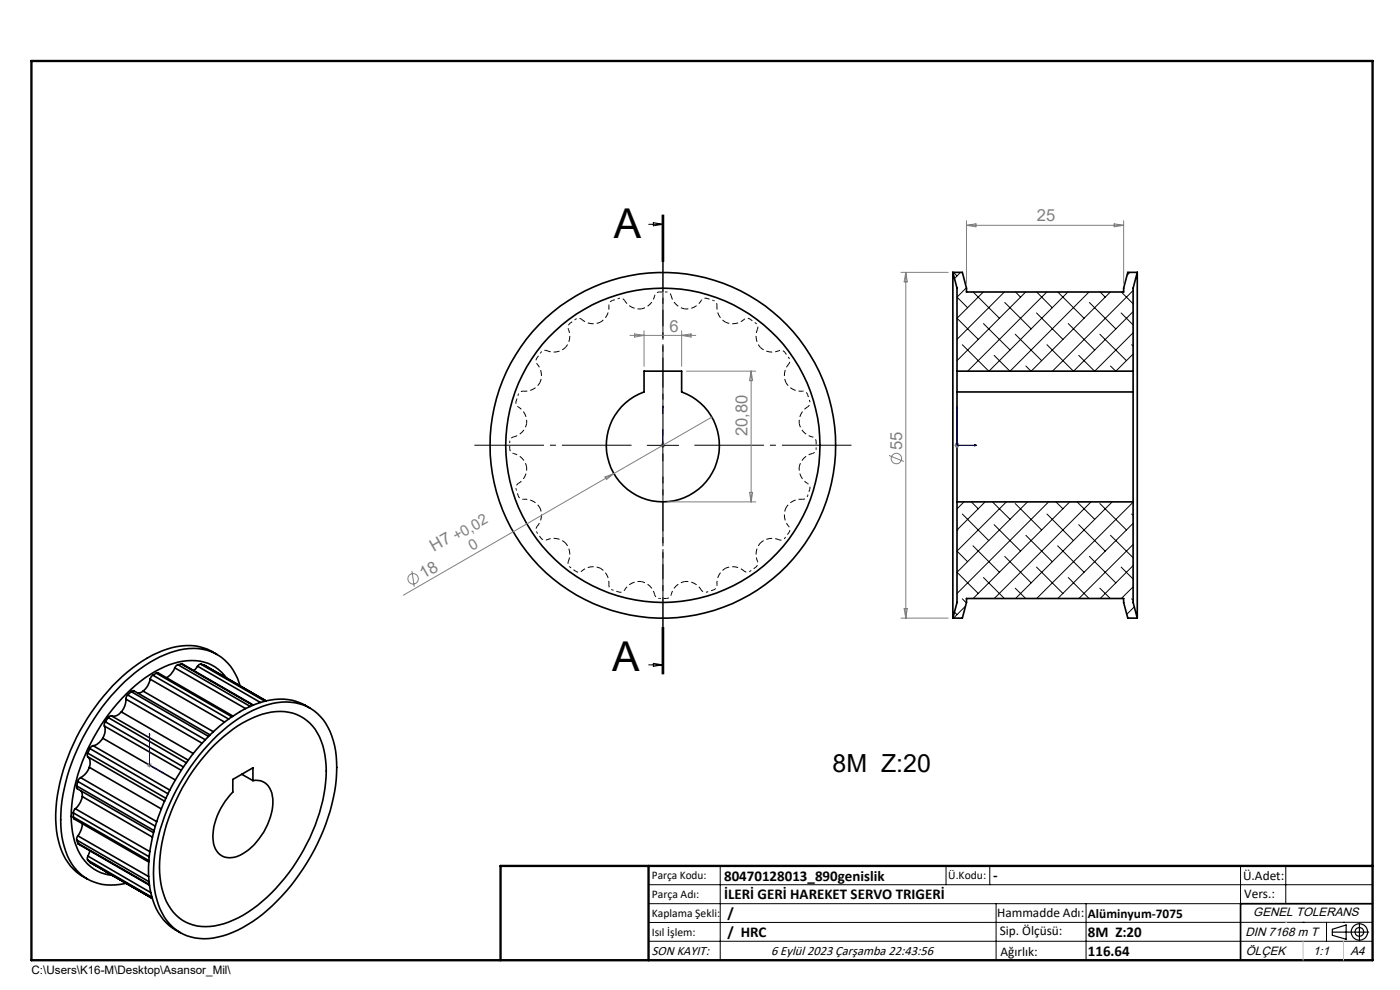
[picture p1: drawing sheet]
<svg xmlns="http://www.w3.org/2000/svg" width="297mm" height="210mm" viewBox="0 0 297 210" stroke-linecap="round" stroke-linejoin="round" font-family="sans-serif">
<g fill="none" stroke="#000" stroke-width=".21" stroke-dasharray="1.3 .6" stroke-dashoffset=".7" stroke-linecap="butt">
<path d="M113.9 75.9l.9-1.1M113.9 75.9a1.07 1.07 0 0 0 .1 1.3M116 74.4a1.07 1.07 0 0 0-1.2 .4M120.9 68.6l1.2-.9M120.9 68.6a1.07 1.07 0 0 0-.3 1.2M123.4 67.8a1.07 1.07 0 0 0-1.3-.1M129.9 63.7l1.4-.4M129.9 63.7a1.07 1.07 0 0 0-.7 1.2M132.5 63.8a1.07 1.07 0 0 0-1.2-.5M139.9 61.9h1.5M139.9 61.9a1.07 1.07 0 0 0-1 .9M142.4 62.8a1.07 1.07 0 0 0-1-.9"/>
<path d="M150 63.3l1.4 .4M150 63.3a1.07 1.07 0 0 0-1.2 .5M152.1 64.9a1.07 1.07 0 0 0-.7-1.2M159.2 67.7l1.1 .9M159.2 67.7a1.07 1.07 0 0 0-1.4 .1M160.7 69.8a1.07 1.07 0 0 0-.4-1.2M166.5 74.8l.9 1.1M166.5 74.8a1.07 1.07 0 0 0-1.3-.4M167.3 77.2a1.07 1.07 0 0 0 .1-1.3M108.1 95.2v-1.5M108.1 95.2a1.07 1.07 0 0 0 .9 1M109 92.7a1.07 1.07 0 0 0-.9 1"/>
<path d="M109.5 85.1l.4-1.4M109.5 85.1a1.07 1.07 0 0 0 .5 1.2M111.1 83a1.07 1.07 0 0 0-1.2 .7M171.3 86.3a1.07 1.07 0 0 0 .5-1.2M171.3 83.7a1.07 1.07 0 0 0-1.1-.7M171.3 83.7l.5 1.4M172.3 96.2a1.07 1.07 0 0 0 .8-1M173.1 93.7v1.5M173.1 93.7a1.07 1.07 0 0 0-.8-1M109.9 105.2l-.4-1.4M109.9 105.2a1.07 1.07 0 0 0 1.2 .7M110 102.6a1.07 1.07 0 0 0-.5 1.2"/>
<path d="M114 111.6a1.07 1.07 0 0 0-.1 1.4M114.8 114.1l-.9-1.1M114.8 114.1a1.07 1.07 0 0 0 1.2 .4M120.6 119a1.07 1.07 0 0 0 .3 1.3M165.2 114.5a1.07 1.07 0 0 0 1.3-.4M167.4 113l-.9 1.1M167.4 113a1.07 1.07 0 0 0-.1-1.4M170.2 105.9a1.07 1.07 0 0 0 1.1-.7M171.8 103.8a1.07 1.07 0 0 0-.5-1.2M171.8 103.8l-.5 1.4M122.1 121.2l-1.2-.9M122.1 121.2a1.07 1.07 0 0 0 1.3-.1"/>
<path d="M129.2 124a1.07 1.07 0 0 0 .7 1.1M131.3 125.6l-1.4-.5M131.3 125.6a1.07 1.07 0 0 0 1.2-.5M138.9 126.1a1.07 1.07 0 0 0 1 .8M141.4 126.9h-1.5M141.4 126.9a1.07 1.07 0 0 0 1-.8M148.8 125.1a1.07 1.07 0 0 0 1.2 .5M151.4 125.1l-1.4 .5M151.4 125.1a1.07 1.07 0 0 0 .7-1.1M157.8 121.1a1.07 1.07 0 0 0 1.4 .1M160.3 120.3l-1.1 .9M160.3 120.3a1.07 1.07 0 0 0 .4-1.3"/>
</g>
<g fill="none" stroke="#000" stroke-width=".21" stroke-dasharray="1.3 .6" stroke-dashoffset=".5" stroke-linecap="butt">
<path d="M114 77.2a3.7 3.7 0 0 1 .5 3.9M119.9 73.7a3.7 3.7 0 0 1-3.9 .7M120.6 69.8a3.7 3.7 0 0 1-.7 3.9M127.3 68.4a3.7 3.7 0 0 1-3.9-.6M129.2 64.9a3.7 3.7 0 0 1-1.9 3.5M136.1 65.5a3.7 3.7 0 0 1-3.6-1.7M138.9 62.8a3.7 3.7 0 0 1-2.8 2.7M145.2 65.5a3.7 3.7 0 0 1-2.8-2.7M148.8 63.8a3.7 3.7 0 0 1-3.6 1.7M153.9 68.4a3.7 3.7 0 0 1-1.8-3.5M157.8 67.8a3.7 3.7 0 0 1-3.9 .6M161.3 73.7a3.7 3.7 0 0 1-.6-3.9"/>
<path d="M165.2 74.4a3.7 3.7 0 0 1-3.9-.7M109 96.2a3.7 3.7 0 0 1 2.7 2.8M110 86.3a3.7 3.7 0 0 1 1.7 3.6M111.7 99a3.7 3.7 0 0 1-1.7 3.6M111.7 89.9a3.7 3.7 0 0 1-2.7 2.8M114.5 81.1a3.7 3.7 0 0 1-3.4 1.9M166.7 81.1a3.7 3.7 0 0 1 .6-3.9M169.6 89.9a3.7 3.7 0 0 1 1.7-3.6M169.6 99a3.7 3.7 0 0 1 2.7-2.8M170.2 83a3.7 3.7 0 0 1-3.5-1.9M172.3 92.7a3.7 3.7 0 0 1-2.7-2.8M111.1 105.9a3.7 3.7 0 0 1 3.4 1.8"/>
<path d="M114.5 107.7a3.7 3.7 0 0 1-.5 3.9M116 114.5a3.7 3.7 0 0 1 3.9 .6M119.9 115.1a3.7 3.7 0 0 1 .7 3.9M160.7 119a3.7 3.7 0 0 1 .6-3.9M161.3 115.1a3.7 3.7 0 0 1 3.9-.6M166.7 107.7a3.7 3.7 0 0 1 3.5-1.8M167.3 111.6a3.7 3.7 0 0 1-.6-3.9M171.3 102.6a3.7 3.7 0 0 1-1.7-3.6M123.4 121.1a3.7 3.7 0 0 1 3.9-.6M127.3 120.5a3.7 3.7 0 0 1 1.9 3.5M132.5 125.1a3.7 3.7 0 0 1 3.6-1.7M136.1 123.4a3.7 3.7 0 0 1 2.8 2.7"/>
<path d="M142.4 126.1a3.7 3.7 0 0 1 2.8-2.7M145.2 123.4a3.7 3.7 0 0 1 3.6 1.7M152.1 124a3.7 3.7 0 0 1 1.8-3.5M153.9 120.5a3.7 3.7 0 0 1 3.9 .6"/>
</g>
<g fill="none" stroke="#000" stroke-width=".35">
<path d="M202.1 57.8v73.3M202.1 57.8h2.1l.8 3.3v.8h33.4v-.8l.9-3.3h2M202.1 57.8l.9 3.3v22M241.3 57.8v73.3M241.3 57.8l-.9 3.3v22M136.6 78.7h8v4.4a12 12 0 0 1 5.7 18.5 12 12 0 0 1-19.3 0 12 12 0 0 1 5.6-18.5zM203 78.7h37.4M203 83.1v23.4M203 83.1h37.4M240.4 83.1v23.4M203 106.5h37.4M203 106.5v21.3l-.9 3.3"/>
<path d="M240.4 106.5v21.3l.9 3.3M46.1 138.8a11.3 11.3 0 0 0-10.6-1.1 31.7 31.7 0 0 0-14.4 11.1 43.1 43.1 0 0 0-9.3 23.8 15.8 15.8 0 0 0 3.8 11.8l1.3 1.1 1.7 1M202.1 131.1h2.1l.8-3.3v-.8h33.4v.8l.9 3.3h2M18.6 159.8l-.1 .5 .2 .2M18.6 159.8l16.6 9.5M19 158.8l-.4 1M19 158.8l16.6 9.6M19.8 158.2l-.4 .2-.4 .4M19.8 158.2l16.2 9.4M21.8 156.6a3.3 3.3 0 0 1-2 1.6M21.8 156.6l15.4 8.8M22.2 154a2.94 2.94 0 0 1-.4 2.6"/>
<path d="M22.2 154l16.3 9.4M22.3 153.1l-.2 .5 .1 .4M22.3 153.1l16.6 9.6M23 152.2l-.7 .9M23 152.2l16.5 9.6M23.7 151.9h-.4l-.3 .3M23.7 151.9l16.2 9.3M25.8 151a1.98 1.98 0 0 1-2.1 .9M25.8 151l15.2 8.8M26.7 148.3a4.2 4.2 0 0 1-.9 2.7M26.7 148.3l16.2 9.3M27.1 147.4l-.4 .9"/>
<path d="M27.1 147.4l16.4 9.5M27.8 146.7l.6-.2 16.2 9.4M27.8 146.7l-.7 .7M27.8 146.7l16.4 9.5M30.4 146.6l-.6 .3-.6 .1M30.4 146.6l14.9 8.6M31.9 144.1a4.4 4.4 0 0 1-1.5 2.5M31.9 144.1l15.7 9.1M32.4 143.2l-.5 .9M32.4 143.2l16.1 9.3M33.2 142.8h.4l15.8 9.1M33.2 142.8l-.8 .4"/>
<path d="M33.2 142.8l16 9.2M37.1 141.7a3.8 3.8 0 0 1-1.8 2M37.1 141.7l15 8.6M37.7 141l-.6 .7M37.7 141l15.4 8.9M38.5 140.9l15.3 8.7M38.5 140.9l-.8 .1M38.5 140.9l15.2 8.7M41.9 141.3l-.8 1M41.9 141.3l13.3 7.7M42.6 140.9l-.3 .1-.4 .3M42.6 140.9l.6 .1"/>
<path d="M42.6 140.9l13.6 7.9M43.2 141l13.3 7.7M43.2 141l.1 .1M45.5 158a23.4 23.4 0 0 1 12.1-6.9 9.3 9.3 0 0 1 10.9 7 25.7 25.7 0 0 1-1.2 15.7 39 39 0 0 1-15.8 20.4 14.4 14.4 0 0 1-10.5 2 9.8 9.8 0 0 1-6.7-7.8 29.5 29.5 0 0 1 3.1-18.7 41.4 41.4 0 0 1 8.1-11.7zM46.2 155.9a24.1 24.1 0 0 1 13.6-7 10 10 0 0 1 10.6 7.2 26.4 26.4 0 0 1-.4 16 44.8 44.8 0 0 1-16.4 23.4 17.3 17.3 0 0 1-12.2 3.5 10.2 10.2 0 0 1-8.1-8.1 29.4 29.4 0 0 1 1.6-17.7 47.2 47.2 0 0 1 11.3-17.3zM48 143.8a8.9 8.9 0 0 0-9.2-3.5 23.6 23.6 0 0 0-13 7.9 39.8 39.8 0 0 0-10.7 23.7 15.7 15.7 0 0 0 2.9 10.8 8.5 8.5 0 0 0 5.9 3M50.9 145.5a10.2 10.2 0 0 0-12.8-7.6 28.8 28.8 0 0 0-14.6 9.8 43.9 43.9 0 0 0-10.6 24.9 16.6 16.6 0 0 0 3.4 12.1 10.3 10.3 0 0 0 10.5 2.7M65.8 150.2a11.9 11.9 0 0 0-11.6-.8 33.6 33.6 0 0 0-14.3 12 41.2 41.2 0 0 0-8.4 23.8 14.6 14.6 0 0 0 4.4 11.1l2.3 1.5M15.6 173.3l.1 .4 15.8 9.1M15.6 172.4v.9M15.6 172.4l16 9.3M15.6 173.3l16 9.3"/>
<path d="M16 171.5l-.4 .9M16 171.5l15.8 9.1M16.3 166.7l.1 .6 16.2 9.3M16.3 178.2l.2 .7M16.3 166.7l16.4 9.5M16.3 178.2l15.3 8.8M16.5 177.3l-.2 .9M16.5 178.9l15.2 8.9M16.5 165.8l-.2 .9M16.5 165.8l16.4 9.5M16.5 177.3l15 8.6M16.5 178.9l15.2 8.7"/>
<path d="M17.1 165l-.4 .3-.2 .5M17.1 165l16.2 9.3M17.2 167.8l.3 1.2M17.5 169a4.6 4.6 0 0 1-1.5 2.5M17.5 174.7a4.4 4.4 0 0 1-1 2.6M17.5 169l14.8 8.6M18.7 160.5a2.13 2.13 0 0 1 .2 2.3M18.7 160.5l16.2 9.5M18.9 162.8a3.9 3.9 0 0 1-1.8 2.2M18.9 162.8l15.3 8.8M49.4 165.3l4.3-2.4v2.7a3.4 3.4 0 0 1 4.1 3.3 13.2 13.2 0 0 1-7.5 12.8 3.6 3.6 0 0 1-5.1-3.4 13.6 13.6 0 0 1 4.2-10.3zM51.3 164.2l2.4 1.4"/>
<path d="M18.6 182.4l.4 .5M18.6 182.4l13.6 7.9M18.7 181.6l-.2 .4 .1 .4M18.7 181.6l13.3 7.7M19 180.5l-.3 1.1M19 182.9l13.3 7.7M19 182.9h.1M22.3 184.8h.1M291.2 191.7h-28v12"/>
<circle cx="140.6" cy="94.5" r="36.7"/>
<circle cx="140.6" cy="94.5" r="33.3"/>
</g>
<g fill="none" stroke="#000" stroke-width=".21">
<path d="M137.6 47.6h3M138.6 47.2l2 .4-2 .3zM140.5 45.6v10M140.6 45.6v10M140.8 45.6v10M202.3 57.8l.7 .8M203.8 57.8l-1.3 1.3M239.7 57.8l-.6 .6M204.2 73.1l5.6 5.6M205 61.1l-2 1.9 2.3 2.3M206.4 61.9l5.6 5.6M208.6 61.9l-5.6 5.6 4.5 4.5"/>
<path d="M208.6 68.6l5.7 5.7M213.1 61.9l-10.1 10.1M213.1 64.2l5.7 5.6M215.4 70.9l5.6 5.6M215.4 61.9l1.1 1.1M217.6 61.9l-14.6 14.6M217.6 77.6l1.1 1.1M219.9 66.4l5.6 5.6M219.9 61.9l3.3 3.4M222.1 61.9l-16.8 16.8M224.4 61.9l5.6 5.6M226.6 61.9l-16.8 16.8"/>
<path d="M226.6 68.6l5.6 5.7M228.8 75.4l3.4 3.3M231 61.9l-16.7 16.8-3.4-3.3M231.1 64.2l5.6 5.6M233.3 70.9l5.7 5.6M233.4 61.9l1.1 1.1M235.5 61.9l-16.7 16.8M237.8 66.4l2.6 2.5M237.9 61.9l2.5 2.5M240.1 73.1l.3 .3M240.4 61.6l-17.1 17.1M240.4 66.1l-12.6 12.6-5.7-5.6"/>
<path d="M240.4 70.6l-8.2 8.1M240.4 75.1l-3.7 3.6-1.1-1.1M137.3 94.5h6.7M140.6 91.1v6.7M203 112.4h.1M204.2 109l5.6 5.7M204.5 106.5l-1.5 1.4M206.1 106.5l1.4 1.4M206.4 115.8l5.6 5.6M209 106.5l-6 5.9M210.5 106.5l3.8 3.7M210.9 111.3l5.6 5.6"/>
<path d="M213.1 118l5.7 5.6M213.5 106.5l-10.5 10.4 2.3 2.3M215.4 106.8l5.6 5.6M217.6 113.6l5.6 5.6M218 106.5l-15 14.9 4.5 4.5M222.1 109l5.6 5.7M222.5 106.5l-19.5 19.4M224 106.5l1.5 1.4M224.4 115.8l5.6 5.6M226.9 106.5l-20.5 20.5M228.5 106.5l3.7 3.7M228.8 111.3l5.7 5.6"/>
<path d="M231.1 118l5.6 5.6M231.5 106.5l-20.6 20.5M233.3 106.8l5.7 5.6M235.6 113.6l4.8 4.7M235.9 106.5l-20.5 20.5M240.1 109l.3 .4M240.4 106.5l-20.5 20.5M240.4 111l-16 16M240.4 115.5l-11.5 11.5M240.4 120l-7 7M140.5 133v10M140.6 133v10"/>
<path d="M140.8 133v10zM202.5 129.8l.5 .6M204.2 127l.8 .9M204.8 128.6l-2.5 2.5M208.6 122.5l4.5 4.5M215.4 124.8l2.2 2.2M219.9 120.3l5.6 5.6M226.6 122.5l4.4 4.5M233.3 124.8l2.2 2.2M237.8 120.3l2.6 2.5M240.1 127l.3 .3M240.4 124.5l-2.5 2.5"/>
<path d="M240.6 128.7l-1.6 1.6M137.6 141h3M138.6 140.7l2 .3-2 .3zM137.6 187.7h153.6M137.6 191.7h153.6M137.6 199.7h153.6M152.8 183.7v20M200.7 183.7v4M210 183.7v4M211.3 191.7v12M230.4 191.7v12M263.2 183.7v20"/>
<path d="M272.8 183.7v8M276.4 195.6h.1M281.4 195.6v4.1M285 195.6h.1M291.2 195.6l-153.6 .1"/>
</g>
<g fill="none" stroke="#808080" stroke-width=".21">
<path d="M191.1 57.8h10.1M192.2 57.8v73.3M192.2 57.8l.3 2h-.7zM205 46.8v13.3M205 47.8h33.4M205 47.8l2-.3v.6zM236.4 47.5l2 .3-2 .3zM238.4 46.8v13.3M133.6 71.1h14M134.6 70.8l2 .3-2 .4zM136.6 70.2v7.5M144.6 70.2v7.5"/>
<path d="M144.6 71.1l2-.3v.7zM145.6 78.7h14.7M159.3 78.7v27.8M159.3 78.7l.4 2h-.7zM140.1 94.5h1M140.3 94.1l.7 .7M140.6 94v1M141 94.1l-.7 .7M151 88.5l-20.8 12M188.6 96.6l3.1 1.3M202.5 94.5h1M202.7 94.1l.7 .7"/>
<path d="M203 94v1M203.4 94.1l-.7 .7M128.3 101.2l1.9-.7-1.5 1.2zM130.2 100.5l-44.6 25.8M141.6 106.5h18.7M159 104.4h.7l-.4 2.1zM87.4 121.1l.5 3.4M191.1 131.1h10.1M191.8 129.1h.7l-.3 2zM31.2 162.3h1M31.4 162l.7 .7M31.7 161.8v1"/>
<path d="M32.1 162l-.7 .7"/>
<circle cx="190.2" cy="97.3" r="1.1"/>
<circle cx="87.6" cy="122.8" r="1.1"/>
</g>
<g fill="none" stroke="#000" stroke-width=".25">
<path d="M282.6 197.7h7.8M282.6 197.1l3-.9v3l-3-.8zM288.4 195.8v3.8M106.2 203.7h185"/>
<circle cx="288.4" cy="197.7" r="1.74"/>
<circle cx="288.4" cy="197.7" r=".93"/>
</g>
<path d="M140.6 94.4v.2zM140.6 86.1v.5v-.5M140.6 94.5h.1M140.6 86.1v8.4M203 86.1l.1 .5h-.2zM203 86.1v8.4h4.2M206.8 94.4l.4 .1-.4 .1zM31.7 155.5v6.8l3 1.7M31.7 155.5l.1 .4-.2-.1zM34.4 163.8l.3 .2-.3-.1z" fill="none" stroke="#00f" stroke-width=".21"/>
<path d="M134 94.4h-33.4M140.6 87.8v-33.4M147.3 94.4h33.3M140.6 101.1v33.3" fill="none" stroke="#000" stroke-width=".21" stroke-dasharray="15.2 1.3 1.3 1.3" stroke-dashoffset=".5" stroke-linecap="butt"/>
<path d="M140.6 45.6v97.4" fill="none" stroke="#000" stroke-width=".21" stroke-dasharray="6.3 1.3 1.3 1.3" stroke-dashoffset=".2" stroke-linecap="butt"/>
<path d="M6.7 12.9h284.5v190.8h-284.5zM137.6 183.7v20M291.2 183.7h-185v20" fill="none" stroke="#000" stroke-width=".5"/>
<path d="M276.4 199.7v4M285 199.7v4" fill="none" stroke="#c0c0c0" stroke-width=".21"/>
<path d="M272.8 195.6h.1" fill="none" stroke="#c0c0c0" stroke-width=".25"/>
<g fill="#00f">
<path d="M140.6 94.4v.2zM140.6 86.1v.5z"/>
<path d="M34.4 163.8l.3 .2-.3-.1zM31.7 155.5l.1 .4-.2-.1z"/>
<path d="M206.8 94.4l.4 .1-.4 .1zM203 86.1l.1 .5h-.2zM206.8 94.4l.4 .1-.4 .1zM203 86.1l.1 .5h-.2z"/>
</g>
<g font-size="8.7">
<text x="130.2" y="50.6">A</text>
<text x="129.9" y="142.3">A</text>
</g>
<text font-size="5.3" x="176.6" y="163.7">8M Z:20</text>
<g font-size="3.5" fill="#808080">
<text x="220" y="47">25</text>
<text x="142" y="70.4">6</text>
<text x="158.6" y="92.5" transform="rotate(-90 158.6 92.5)">20,80</text>
<text x="191.4" y="95.4" transform="rotate(-90 191.4 95.4)">55</text>
<text x="92.1" y="117.1" transform="rotate(-30 92.1 117.1)">H7 +0,02</text>
<text x="89.8" y="122.9" transform="rotate(-30 89.8 122.9)">18</text>
</g>
<text font-size="3.2" fill="#808080" x="100.2" y="116.9" transform="rotate(-30 100.2 116.9)">0</text>
<g font-size="3.2">
<text x="153.6" y="186.8">80470128013_890genislik</text>
<text x="153.6" y="190.8">İLERİ GERİ HAREKET SERVO TRIGERİ</text>
<text x="210.7" y="186.6">-</text>
<text x="154.3" y="194.8">/</text>
<text x="154.3" y="198.8">/ HRC</text>
<text x="230.8" y="198.7">8M Z:20</text>
<text x="230.8" y="202.8">116.64</text>
</g>
<g font-size="2.8">
<text x="263.7" y="186.7">Ü.Adet:</text>
<text x="263.9" y="190.5">Vers.:</text>
<text x="211.5" y="194.5">Hammadde Adı:</text>
<text x="230.8" y="194.7">Alüminyum-7075</text>
<text x="138.3" y="202.6">SON KAYIT:</text>
<text x="163.6" y="202.6">6 Eylül 2023 Çarşamba 22:43:56</text>
<text x="212.1" y="198.4">Sip. Ölçüsü:</text>
<text x="212.2" y="202.7">Ağırlık:</text>
</g>
<g font-size="2.6">
<text x="265.9" y="194.4">GENEL TOLERANS</text>
<text x="264.2" y="198.5">DIN 7168 m T</text>
<text x="264.3" y="202.6">ÖLÇEK</text>
<text x="278.5" y="202.6">1:1</text>
<text x="286.5" y="202.6">A4</text>
</g>
<g font-size="2.5">
<text x="138.3" y="186.4">Parça Kodu:</text>
<text x="138.3" y="190.5">Parça Adı:</text>
<text x="201.2" y="186.5">Ü.Kodu:</text>
<text x="138.3" y="194.5">Kaplama Şekli:</text>
<text x="138.3" y="198.6">Isıl İşlem:</text>
<text x="6.7" y="206.7">C:\Users\K16-M\Desktop\Asansor_Mil\</text>
</g>
</svg>
